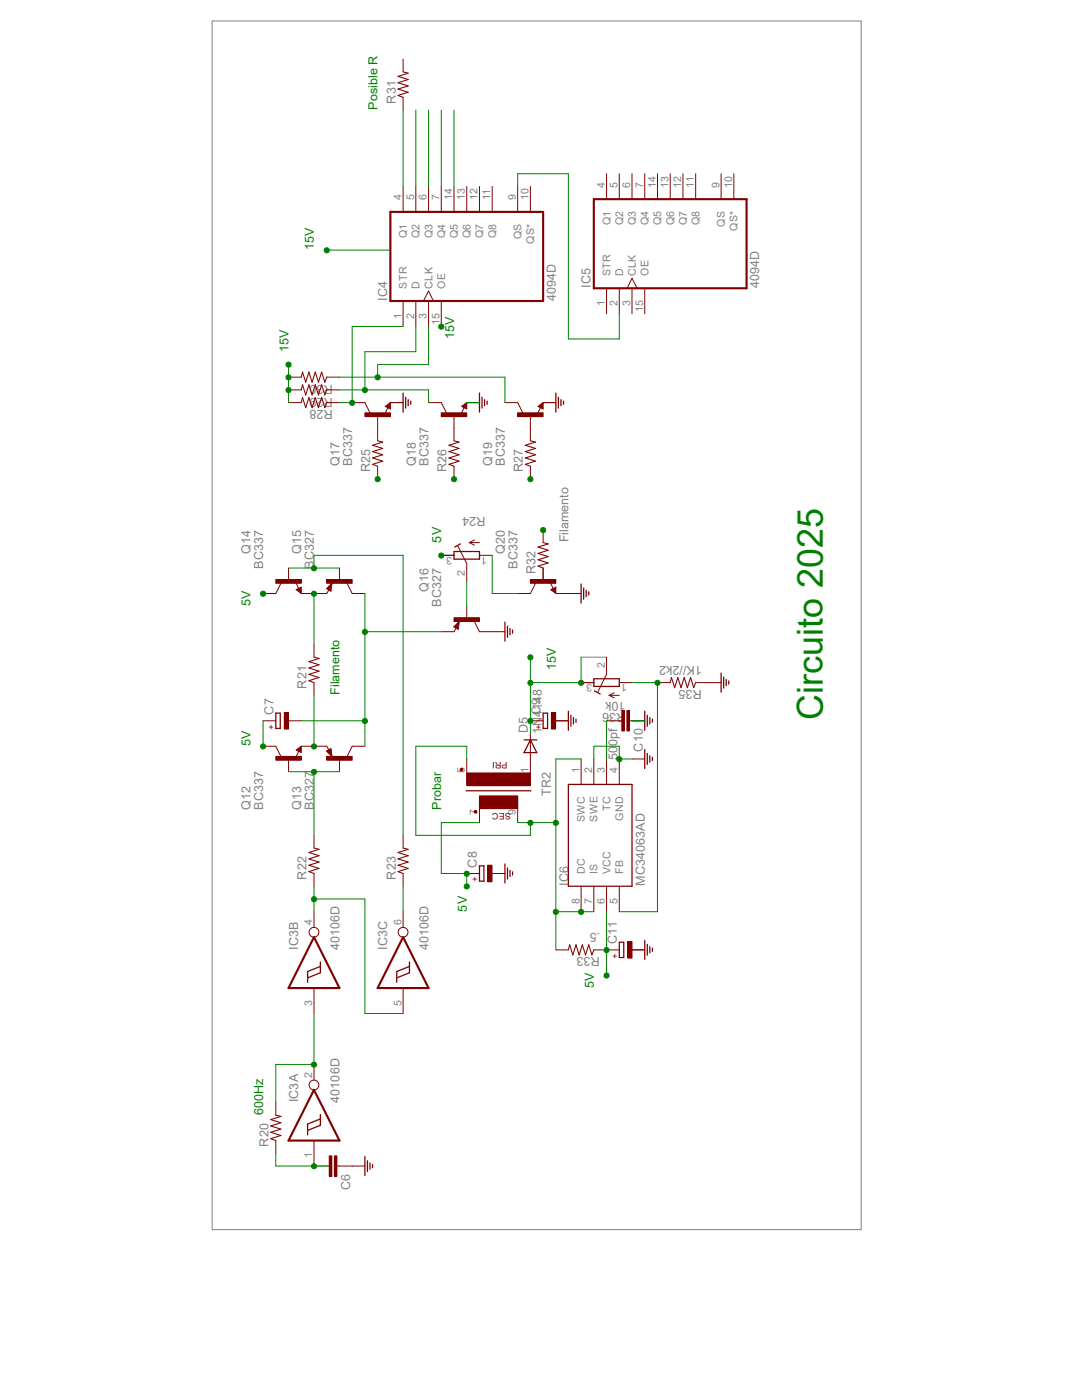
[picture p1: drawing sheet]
<svg xmlns="http://www.w3.org/2000/svg" width="216mm" height="279mm" viewBox="0 0 216 279" stroke-linecap="round" stroke-linejoin="round" font-family="sans-serif">
<path d="M42.3 4.2h129.5v241.2h-129.5zM116 131.1h5" fill="none" stroke="#808080" stroke-width=".2"/>
<path d="M62.7 187l5 10.2h-10.1zM80.4 187l5.1 10.2h-10.1zM62.7 217.5l5 10.1h-10.1z" fill="none" stroke="#800000" stroke-width=".42"/>
<path d="M63.9 192v2.1l-2.5 1.1M63.9 192.9l-2.5 1v2.1M81.7 192.9l-2.5 1v2.1M81.7 192v2.1l-2.5 1.1M63.9 223.3l-2.5 1v2.2M63.9 222.4v2.2l-2.5 1" fill="none" stroke="#800000" stroke-width=".25"/>
<g fill="none" stroke="#800000" stroke-width=".2">
<path d="M62.7 181.9v3.1M62.7 197.2v5.1M80.4 181.9v3.1M80.4 197.2v5.1M62.7 212.4v3.1M55 220v2.5M55 227.6v2.6M62.7 227.6v5.1M65.2 232.7h.5M67.2 232.7h.5"/>
<circle cx="62.6" cy="186.1" r=".98"/>
<circle cx="80.4" cy="186.1" r=".98"/>
<circle cx="62.6" cy="216.5" r=".98"/>
</g>
<path d="M55 222.5l1 .3-2 .6 2 .7-2 .6 2 .6-2 .7 2 .6-2 .6 1 .4" fill="none" stroke="#800000" stroke-width=".21"/>
<path d="M65.7 230.7h.5v4h-.5z" fill-rule="evenodd" fill="#800000"/>
<path d="M65.7 230.7h.5v4h-.5z" fill="none" stroke="#800000" stroke-width=".2"/>
<path d="M66.7 230.7h.5v4h-.5z" fill-rule="evenodd" fill="#800000"/>
<path d="M55 148.9l1 2.1M59.1 149.7l1-.8v1.3zM59.6 149.9l-.6 1.3M62.7 232.7h2.5M66.7 230.7h.5v4h-.5zM67.7 232.7h2.6" fill="none" stroke="#800000" stroke-width=".2"/>
<path d="M59.6 149.7l.3-.1v.3l-.5-.2 .6-.5v.7" fill="none" stroke="#800000" stroke-width=".25"/>
<path d="M55 151h5.1v.7h-5.1z" fill-rule="evenodd" fill="#800000"/>
<path d="M52.5 148.9h2.5M55 151h5.1v.7h-5.1zM57.6 151.5v2.5M60.1 148.9h2.6M65.2 149.9l.8-.5 .3 1.6zM65.2 148.9l.4 .7M70.3 148.9l-1 2.1" fill="none" stroke="#800000" stroke-width=".2"/>
<path d="M66 149.6l-.7 .3 .8 .8-.1-1-.4 .2 .2 .4v-.4" fill="none" stroke="#800000" stroke-width=".25"/>
<path d="M65.2 151h5.1v.7h-5.1z" fill-rule="evenodd" fill="#800000"/>
<path d="M56 116.4l-1 2M59 116.2l.6 1.3M59.1 117.7l1-.5v1.2zM62.7 148.9h2.5M65.2 151h5.1v.7h-5.1zM67.7 151.5v2.5M70.3 148.9h2.5M70.3 232.7h2.5" fill="none" stroke="#800000" stroke-width=".2"/>
<path d="M60 117.4v.8l-.6-.5 .5-.3v.4l-.3-.1M72.8 230.8v3.8M73.3 231.6v2.2M73.8 232.1v1.2M74.3 232.4v.6" fill="none" stroke="#800000" stroke-width=".25"/>
<path d="M55 115.7h5.1v.7h-5.1z" fill-rule="evenodd" fill="#800000"/>
<path d="M52.5 118.4h2.5M55 115.7h5.1v.7h-5.1zM57.6 113.4v2.5M60.1 118.4h2.6M65.2 117.5l1.1-1.1-.3 1.6zM65.6 117.7l-.4 .7M69.3 116.4l1 2" fill="none" stroke="#800000" stroke-width=".2"/>
<path d="M65.8 117.4v-.3l-.2 .3 .4 .3 .1-1-.8 .7 .7 .4" fill="none" stroke="#800000" stroke-width=".25"/>
<path d="M65.2 115.7h5.1v.7h-5.1z" fill-rule="evenodd" fill="#800000"/>
<path d="M62.7 118.4h2.5M65.2 115.7h5.1v.7h-5.1zM67.7 113.4v2.5M70.3 118.4h2.5M62.7 128.6v2.5M62.7 136.2v2.6" fill="none" stroke="#800000" stroke-width=".2"/>
<path d="M62.7 131.1l1 .3-2.1 .6 2.1 .7-2.1 .6 2.1 .6-2.1 .7 2.1 .6-2.1 .6 1.1 .4" fill="none" stroke="#800000" stroke-width=".21"/>
<path d="M55 142.3h.9v3.1h-.9z" fill="none" stroke="#800000" stroke-width=".25"/>
<path d="M56.7 142.2h.9v3.3h-.9z" fill-rule="evenodd" fill="#800000"/>
<path d="M90.6 125.1l1.1-1.1-.3 1.6zM91 125.3l-.4 .8M94.7 124l1 2.1M52.5 143.8h2.5M56.7 142.2h.9v3.3h-.9zM57.6 143.8h2.5M62.7 166.7v2.5M62.7 174.3v2.6M80.4 166.7v2.5M80.4 174.3v2.6" fill="none" stroke="#800000" stroke-width=".2"/>
<path d="M62.7 169.2l1 .3-2.1 .6 2.1 .7-2.1 .6 2.1 .6-2.1 .7 2.1 .6-2.1 .6 1.1 .4M80.4 169.2l1 .3-2 .6 2 .7-2 .6 2 .6-2 .7 2 .6-2 .6 1 .4" fill="none" stroke="#800000" stroke-width=".21"/>
<path d="M91.2 125.1v-.4l-.2 .4 .4 .2 .1-1-.8 .8 .7 .3" fill="none" stroke="#800000" stroke-width=".25"/>
<path d="M90.6 123.3h5.1v.7h-5.1z" fill-rule="evenodd" fill="#800000"/>
<path d="M88.1 110.8h2.5M91.4 109l1.7 3.5v3.4M93.6 108.3h2.1M93.6 108.3l1.1 .5M94.7 107.8l-1.1 .5M95.7 110.8h2.5M88.1 126.1h2.5M90.6 123.3h5.1v.7h-5.1zM93.1 121v2.5M95.7 126.1h2.5" fill="none" stroke="#800000" stroke-width=".2"/>
<path d="M90.6 110.1h5.1v1.5h-5.1zM91.9 108.5l-1.2 .7M93 157.8h13" fill="none" stroke="#800000" stroke-width=".25"/>
<circle cx="92.1" cy="153.6" r=".29" fill="#800000"/>
<circle cx="92.1" cy="153.6" r=".29" fill="none" stroke="#800000" stroke-width=".2"/>
<path d="M94.7 161.8h.4v.4h-.4z" fill-rule="evenodd" fill="#800000"/>
<path d="M94.7 161.8h.4v.4h-.4z" fill="none" stroke="#800000" stroke-width=".2"/>
<path d="M93.1 154.3h12.7v2.5h-12.7z" fill-rule="evenodd" fill="#800000"/>
<path d="M93.1 154.3h12.7v2.5h-12.7z" fill="none" stroke="#800000" stroke-width=".2"/>
<path d="M95.7 158.8h7.6v2.6h-7.6z" fill-rule="evenodd" fill="#800000"/>
<path d="M93.1 151.5v5M95.7 158.8h7.6v2.6h-7.6zM95.7 159.1v5.1M103.3 159.1v5.1M105.8 151.5v5" fill="none" stroke="#800000" stroke-width=".2"/>
<path d="M95.7 172.8h.9v3.1h-.9z" fill="none" stroke="#800000" stroke-width=".25"/>
<path d="M97.3 172.7h.9v3.3h-.9z" fill-rule="evenodd" fill="#800000"/>
<g fill="none" stroke="#800000" stroke-width=".2">
<path d="M80.4 37.2v5.1M83 37.2v5.1M85.5 37.2v5.1M88.1 37.2v5.1M90.6 37.2v5.1M93.1 37.2v5.1M95.7 37.2v5.1M98.2 37.2v5.1M103.3 37.2v5.1M105.8 37.2v5.1M80.4 60.1v5.1M83 60.1v5.1"/>
<path d="M84.5 60.1l1-2 1 2M85.5 60.1v5.1M88.1 60.1v5.1M72.8 80.3l1 2.1M76.9 81.1l1-.8v1.3zM77.4 81.4l-.6 1.2M93.1 174.3h2.6M97.3 172.7h.9v3.3h-.9zM98.2 174.3h2.6"/>
</g>
<path d="M77.4 81.1l.2-.1v.4l-.5-.3 .7-.5v.8M100.8 172.4v3.8M101.3 173.2v2.2M101.8 173.7v1.2M102.3 174v.6" fill="none" stroke="#800000" stroke-width=".25"/>
<path d="M77.9 42.3h30.5v17.8h-30.5z" fill="none" stroke="#800000" stroke-width=".42"/>
<path d="M72.8 82.4h5.1v.7h-5.1z" fill-rule="evenodd" fill="#800000"/>
<path d="M70.3 80.3h2.5M72.8 82.4h5.1v.7h-5.1zM75.4 82.9v2.5M77.9 80.3h2.5M88.1 80.3l1 2.1M92.1 81.1l1-.8v1.3zM92.6 81.4l-.6 1.2" fill="none" stroke="#800000" stroke-width=".2"/>
<path d="M92.6 81.1l.3-.1v.4l-.5-.3 .6-.5v.8" fill="none" stroke="#800000" stroke-width=".25"/>
<path d="M88.1 82.4h5v.7h-5z" fill-rule="evenodd" fill="#800000"/>
<path d="M85.5 80.3h2.6M88.1 82.4h5v.7h-5zM90.6 82.9v2.5M93.1 80.3h2.6M103.3 80.3l1 2.1M107.4 81.1l1-.8v1.3zM107.9 81.4l-.7 1.2" fill="none" stroke="#800000" stroke-width=".2"/>
<path d="M107.9 81.1l.2-.1v.4l-.5-.3 .6-.5v.8" fill="none" stroke="#800000" stroke-width=".25"/>
<path d="M103.3 82.4h5.1v.7h-5.1z" fill-rule="evenodd" fill="#800000"/>
<g fill="none" stroke="#800000" stroke-width=".2">
<path d="M80.4 11.8v2.6M80.4 19.4v2.6M121 34.7v5.1M123.6 34.7v5.1M126.1 34.7v5.1M128.7 34.7v5.1M131.2 34.7v5.1M133.7 34.7v5.1M136.3 34.7v5.1M138.8 34.7v5.1M143.9 34.7v5.1M146.4 34.7v5.1"/>
<path d="M121 57.5v5.1M123.6 57.5v5.1M125.1 57.5l1-2 1 2M126.1 57.5v5.1M128.7 57.5v5.1M57.6 77.8h2.5M57.6 75.3h2.5M65.2 77.8h2.5M65.2 75.3h2.5M57.6 80.3h2.5M65.2 80.3h2.5M75.4 85.4v2.6"/>
<path d="M75.4 93v2.6M77.9 80.3h2.5M90.6 85.4v2.6M90.6 93v2.6M93.1 80.3h2.6M100.8 80.3h2.5M103.3 82.4h5.1v.7h-5.1zM105.8 82.9v5.1M105.8 93v2.6M108.4 80.3h2.5M106.8 116.4l-1 2M109.8 116.2l.6 1.3"/>
<path d="M109.9 117.7l1-.5v1.2z"/>
</g>
<path d="M80.4 14.4l1 .2-2 .6 2 .7-2 .6 2 .6-2 .7 2 .6-2 .6 1 .4M60.1 77.8l.3-1 .6 2 .6-2 .7 2 .6-2 .6 2 .7-2 .6 2 .4-1M60.1 75.3l.3-1 .6 2 .6-2 .7 2 .6-2 .6 2 .7-2 .6 2 .4-1M60.1 80.3l.3-1 .6 2.1 .6-2.1 .7 2.1 .6-2.1 .6 2.1 .7-2.1 .6 2.1 .4-1.1M75.4 88l1 .2-2.1 .7 2.1 .6-2.1 .6 2.1 .7-2.1 .6 2.1 .6-2.1 .7 1.1 .3M90.6 88l1 .2-2 .7 2 .6-2 .6 2 .7-2 .6 2 .6-2 .7 1 .3M105.8 88l1 .2-2 .7 2 .6-2 .6 2 .7-2 .6 2 .6-2 .7 1 .3" fill="none" stroke="#800000" stroke-width=".21"/>
<g fill="none" stroke="#800000" stroke-width=".25">
<path d="M80.4 78.4v3.9M80.9 79.3v2.1M81.4 79.8v1.2M95.7 78.4v3.9M96.2 79.3v2.1M96.7 79.8v1.2M110.9 78.4v3.9M111.4 79.3v2.1M111.9 79.8v1.2M82 80.1v.6M97.2 80.1v.6M112.4 80.1v.6"/>
<path d="M110.8 117.4v.8l-.6-.5 .5-.3v.4l-.3-.1"/>
</g>
<path d="M118.5 39.8h30.5v17.7h-30.5z" fill="none" stroke="#800000" stroke-width=".42"/>
<path d="M105.8 115.7h5.1v.7h-5.1z" fill-rule="evenodd" fill="#800000"/>
<g fill="none" stroke="#800000" stroke-width=".2">
<path d="M103.3 118.4h2.5M105.8 115.7h5.1v.7h-5.1zM108.4 105.7v2.6M108.4 113.4v2.5M110.9 118.4h5.1M98.2 126.1h2.6M105.8 146.4v5.1M116 151.5v5M118.5 151.5v5M121 151.5v5M123.6 151.5v5M116 176.9v5"/>
<path d="M118.5 176.9v5M121 176.9v5M123.6 176.9v5M110.9 189.6h2.5M118.5 189.6h2.5"/>
</g>
<path d="M116 116.5v3.9M116.5 117.3v2.2M117 117.8v1.3M117.5 118.1v.6M100.8 124.2v3.8M101.3 125v2.2M101.8 125.4v1.3M102.3 125.7v.7M104.6 147.7h2.5M105.8 147.7l1.3 2.5h-2.5zM108.4 142.3h.9v3.1h-.9zM113.4 156.5h12.7v20.4h-12.7z" fill="none" stroke="#800000" stroke-width=".25"/>
<path d="M108.4 108.3l1 .2-2 .7 2 .6-2 .6 2 .7-2 .6 2 .7-2 .6 1 .4M113.4 189.6l.3-1 .6 2 .6-2 .7 2 .6-2 .6 2 .7-2 .6 2 .4-1" fill="none" stroke="#800000" stroke-width=".21"/>
<path d="M110 142.2h.9v3.3h-.9z" fill-rule="evenodd" fill="#800000"/>
<path d="M105.8 143.8h2.6M110 142.2h.9v3.3h-.9zM110.9 143.8h2.5M123.6 143.8h.5M125.6 143.8h.5M126.1 189.6h2.6" fill="none" stroke="#800000" stroke-width=".2"/>
<path d="M128.7 187.7v3.8M129.2 188.5v2.1M129.7 188.9v1.3M130.2 189.2v.7" fill="none" stroke="#800000" stroke-width=".25"/>
<path d="M124.1 141.8h.5v4.1h-.5z" fill-rule="evenodd" fill="#800000"/>
<path d="M124.1 141.8h.5v4.1h-.5z" fill="none" stroke="#800000" stroke-width=".2"/>
<path d="M125.1 141.8h.5v4.1h-.5z" fill-rule="evenodd" fill="#800000"/>
<path d="M121 143.8h2.6M125.1 141.8h.5v4.1h-.5zM126.1 143.8h2.6M126.1 151.5h2.6" fill="none" stroke="#800000" stroke-width=".2"/>
<path d="M128.7 141.9v3.9M128.7 149.6v3.8M129.2 142.7v2.2M129.2 150.4v2.2M129.7 143.2v1.3M129.7 150.8v1.3M130.2 143.5v.6M130.2 151.1v.7M123.6 188h.9v3.1h-.9z" fill="none" stroke="#800000" stroke-width=".25"/>
<path d="M125.3 187.9h.8v3.3h-.8z" fill-rule="evenodd" fill="#800000"/>
<path d="M116 136.2h2.5M121 131.1v3.5l-1.7 3.5M121.5 138.8h2.1M121.5 138.8l1.1 .5M122.6 138.3l-1.1 .5M123.6 136.2h2.5M131.2 136.2h2.5M138.8 136.2h5.1M110.9 143.8h2.5M121 189.6h2.6M125.3 187.9h.8v3.3h-.8zM126.1 189.6h2.6" fill="none" stroke="#800000" stroke-width=".2"/>
<path d="M118.5 135.5h5.1v1.5h-5.1zM118.6 137.9l1.2 .6M143.9 134.3v3.8M144.4 135.1v2.2M144.9 135.6v1.3M145.4 135.9v.6M113.4 141.9v3.9M113.9 142.7v2.2M114.4 143.2v1.3M114.9 143.5v.6" fill="none" stroke="#800000" stroke-width=".25"/>
<path d="M133.7 136.2l.3-1 .6 2 .7-2 .6 2 .6-2 .7 2 .6-2 .6 2 .4-1" fill="none" stroke="#800000" stroke-width=".21"/>
<path d="M93.1 80.3h2.6M118.5 151.5v-2.6h5.1v2.6h2.5M126.1 143.8h2.6" fill="none" stroke="#008000" stroke-width=".2"/>
<circle cx="123.6" cy="151.5" r=".51" fill="#008000"/>
<circle cx="123.6" cy="151.5" r=".51" fill="none" stroke="#008000" stroke-width=".2"/>
<circle cx="52.5" cy="149" r=".51" fill="#008000"/>
<g fill="none" stroke="#008000" stroke-width=".2">
<path d="M52.5 143.8v5.1"/>
<circle cx="52.5" cy="149" r=".51"/>
</g>
<circle cx="52.5" cy="118.5" r=".51" fill="#008000"/>
<g fill="none" stroke="#008000" stroke-width=".2">
<path d="M62.7 118.4v10.2"/>
<circle cx="52.5" cy="118.5" r=".51"/>
</g>
<circle cx="62.6" cy="118.5" r=".51" fill="#008000"/>
<g fill="none" stroke="#008000" stroke-width=".2">
<path d="M62.7 138.8v10.1"/>
<circle cx="62.6" cy="118.5" r=".51"/>
</g>
<circle cx="62.6" cy="149" r=".51" fill="#008000"/>
<g fill="none" stroke="#008000" stroke-width=".2">
<path d="M72.8 118.4v30.5M60.1 143.8h12.7"/>
<circle cx="62.6" cy="149" r=".51"/>
</g>
<circle cx="72.8" cy="143.9" r=".51" fill="#008000"/>
<g fill="none" stroke="#008000" stroke-width=".2">
<path d="M72.8 126.1h15.3"/>
<circle cx="72.8" cy="143.9" r=".51"/>
</g>
<circle cx="72.8" cy="126.1" r=".51" fill="#008000"/>
<g fill="none" stroke="#008000" stroke-width=".2">
<path d="M57.6 154h10.1M62.7 154v12.7"/>
<circle cx="72.8" cy="126.1" r=".51"/>
</g>
<circle cx="62.6" cy="154.1" r=".51" fill="#008000"/>
<g fill="none" stroke="#008000" stroke-width=".2">
<path d="M57.6 113.4h10.1M62.7 113.4v-2.6h17.7v55.9"/>
<circle cx="62.6" cy="154.1" r=".51"/>
</g>
<circle cx="62.6" cy="113.4" r=".51" fill="#008000"/>
<g fill="none" stroke="#008000" stroke-width=".2">
<path d="M62.7 176.9v5M62.7 179.4h10.1v22.9h7.6"/>
<circle cx="62.6" cy="113.4" r=".51"/>
</g>
<circle cx="62.6" cy="179.5" r=".51" fill="#008000"/>
<g fill="none" stroke="#008000" stroke-width=".2">
<path d="M80.4 176.9v5M62.7 202.3v10.1h-7.7v7.6"/>
<circle cx="62.6" cy="179.5" r=".51"/>
</g>
<circle cx="62.6" cy="212.5" r=".51" fill="#008000"/>
<g fill="none" stroke="#008000" stroke-width=".2">
<path d="M55 230.2v2.5h7.7"/>
<circle cx="62.6" cy="212.5" r=".51"/>
</g>
<circle cx="62.6" cy="232.7" r=".51" fill="#008000"/>
<g fill="none" stroke="#008000" stroke-width=".2">
<path d="M93.1 115.9v5.1M62.7 232.7h2.5"/>
<circle cx="62.6" cy="232.7" r=".51"/>
</g>
<circle cx="88" cy="110.9" r=".51" fill="#008000"/>
<circle cx="88" cy="110.9" r=".51" fill="none" stroke="#008000" stroke-width=".2"/>
<circle cx="93.1" cy="176.9" r=".51" fill="#008000"/>
<circle cx="93.1" cy="176.9" r=".51" fill="none" stroke="#008000" stroke-width=".2"/>
<circle cx="93.1" cy="174.4" r=".51" fill="#008000"/>
<g fill="none" stroke="#008000" stroke-width=".2">
<path d="M65.2 49.9h12.7M95.7 164.2h-7.6v10.1h5v2.6"/>
<circle cx="93.1" cy="174.4" r=".51"/>
</g>
<circle cx="65.2" cy="50" r=".51" fill="#008000"/>
<g fill="none" stroke="#008000" stroke-width=".2">
<path d="M80.4 65.2h-10.1v15.1h-2.6"/>
<circle cx="65.2" cy="50" r=".51"/>
</g>
<circle cx="70.3" cy="80.4" r=".51" fill="#008000"/>
<g fill="none" stroke="#008000" stroke-width=".2">
<path d="M67.7 77.8h17.8v2.5M83 65.2v5h-10.2v7.6"/>
<circle cx="70.3" cy="80.4" r=".51"/>
</g>
<circle cx="72.8" cy="77.9" r=".51" fill="#008000"/>
<g fill="none" stroke="#008000" stroke-width=".2">
<path d="M67.7 75.3h33.1v5M85.5 65.2v7.5h-10.1v2.6"/>
<circle cx="72.8" cy="77.9" r=".51"/>
</g>
<circle cx="75.3" cy="75.3" r=".51" fill="#008000"/>
<g fill="none" stroke="#008000" stroke-width=".2">
<path d="M57.6 77.8v2.5"/>
<circle cx="75.3" cy="75.3" r=".51"/>
</g>
<circle cx="57.6" cy="72.8" r=".51" fill="#008000"/>
<circle cx="57.6" cy="72.8" r=".51" fill="none" stroke="#008000" stroke-width=".2"/>
<circle cx="57.6" cy="77.9" r=".51" fill="#008000"/>
<g fill="none" stroke="#008000" stroke-width=".2">
<path d="M57.6 75.3v2.5"/>
<circle cx="57.6" cy="77.9" r=".51"/>
</g>
<circle cx="57.6" cy="75.3" r=".51" fill="#008000"/>
<g fill="none" stroke="#008000" stroke-width=".2">
<path d="M57.6 72.7v2.6"/>
<circle cx="57.6" cy="75.3" r=".51"/>
</g>
<circle cx="75.3" cy="95.6" r=".51" fill="#008000"/>
<circle cx="75.3" cy="95.6" r=".51" fill="none" stroke="#008000" stroke-width=".2"/>
<circle cx="90.6" cy="95.6" r=".51" fill="#008000"/>
<circle cx="90.6" cy="95.6" r=".51" fill="none" stroke="#008000" stroke-width=".2"/>
<circle cx="105.8" cy="95.6" r=".51" fill="#008000"/>
<circle cx="105.8" cy="95.6" r=".51" fill="none" stroke="#008000" stroke-width=".2"/>
<circle cx="88" cy="65.2" r=".51" fill="#008000"/>
<g fill="none" stroke="#008000" stroke-width=".2">
<path d="M80.4 22v15.2M83 22v15.2M85.5 22v15.2M88.1 22v15.2M90.6 22v15.2M103.3 37.2v-2.5h10.1v32.9h10.2v-5"/>
<circle cx="88" cy="65.2" r=".51"/>
</g>
<circle cx="108.4" cy="105.8" r=".51" fill="#008000"/>
<g fill="none" stroke="#008000" stroke-width=".2">
<path d="M98.2 110.8v7.6h5.1M116 151.5h-5.1v38.1M110.9 181.9h7.6"/>
<circle cx="108.4" cy="105.8" r=".51"/>
</g>
<circle cx="110.9" cy="182" r=".51" fill="#008000"/>
<circle cx="110.9" cy="182" r=".51" fill="none" stroke="#008000" stroke-width=".2"/>
<circle cx="115.9" cy="182" r=".51" fill="#008000"/>
<g fill="none" stroke="#008000" stroke-width=".2">
<path d="M103.3 164.2h2.5"/>
<circle cx="115.9" cy="182" r=".51"/>
</g>
<circle cx="110.9" cy="164.2" r=".51" fill="#008000"/>
<g fill="none" stroke="#008000" stroke-width=".2">
<path d="M93.1 151.5v-2.6h-10.1v17.8h22.8v-2.5h5.1"/>
<circle cx="110.9" cy="164.2" r=".51"/>
</g>
<circle cx="105.8" cy="164.2" r=".51" fill="#008000"/>
<g fill="none" stroke="#008000" stroke-width=".2">
<path d="M121 181.9v7.7"/>
<circle cx="105.8" cy="164.2" r=".51"/>
</g>
<circle cx="121" cy="194.7" r=".51" fill="#008000"/>
<circle cx="121" cy="194.7" r=".51" fill="none" stroke="#008000" stroke-width=".2"/>
<circle cx="121" cy="189.6" r=".51" fill="#008000"/>
<g fill="none" stroke="#008000" stroke-width=".2">
<path d="M105.8 143.8v2.6M121 189.6v5"/>
<circle cx="121" cy="189.6" r=".51"/>
</g>
<circle cx="105.8" cy="131.2" r=".51" fill="#008000"/>
<circle cx="105.8" cy="131.2" r=".51" fill="none" stroke="#008000" stroke-width=".2"/>
<circle cx="105.8" cy="143.9" r=".51" fill="#008000"/>
<g fill="none" stroke="#008000" stroke-width=".2">
<path d="M105.8 131.1v12.7M116 131.1v5.1h-10.2"/>
<circle cx="105.8" cy="143.9" r=".51"/>
</g>
<circle cx="115.9" cy="136.3" r=".51" fill="#008000"/>
<circle cx="115.9" cy="136.3" r=".51" fill="none" stroke="#008000" stroke-width=".2"/>
<circle cx="105.8" cy="136.3" r=".51" fill="#008000"/>
<g fill="none" stroke="#008000" stroke-width=".2">
<path d="M126.1 136.2h5.1v45.7h-7.6M121 143.8v7.7"/>
<circle cx="105.8" cy="136.3" r=".51"/>
</g>
<circle cx="131.2" cy="136.3" r=".51" fill="#008000"/>
<circle cx="131.2" cy="136.3" r=".51" fill="none" stroke="#008000" stroke-width=".2"/>
<text font-size="7.2" fill="#008000" x="164.2" y="143.7" transform="rotate(-90 164.2 143.7)">Circuito 2025</text>
<g font-size="2.5" fill="#008000">
<text x="75.4" y="21.9" transform="rotate(-90 75.4 21.9)">Posible R</text>
<text x="62.7" y="49.9" transform="rotate(-90 62.7 49.9)">15V</text>
<text x="57.6" y="70.2" transform="rotate(-90 57.6 70.2)">15V</text>
<text x="90.6" y="67.7" transform="rotate(-90 90.6 67.7)">15V</text>
<text x="88.1" y="108.3" transform="rotate(-90 88.1 108.3)">5V</text>
<text x="50" y="121" transform="rotate(-90 50 121)">5V</text>
<text x="110.9" y="133.7" transform="rotate(-90 110.9 133.7)">15V</text>
<text x="67.7" y="138.7" transform="rotate(-90 67.7 138.7)">Filamento</text>
<text x="50" y="148.9" transform="rotate(-90 50 148.9)">5V</text>
<text x="88.1" y="161.6" transform="rotate(-90 88.1 161.6)">Probar</text>
<text x="93.1" y="182" transform="rotate(-90 93.1 182)">5V</text>
<text x="118.5" y="197.2" transform="rotate(-90 118.5 197.2)">5V</text>
<text x="52.5" y="222.6" transform="rotate(-90 52.5 222.6)">600Hz</text>
</g>
<g font-size="2.5" fill="#808080">
<text x="79" y="20.7" transform="rotate(-90 79 20.7)">R31</text>
<text x="117.9" y="57.5" transform="rotate(-90 117.9 57.5)">IC5</text>
<text x="151.5" y="57.5" transform="rotate(-90 151.5 57.5)">4094D</text>
<text x="77.3" y="60" transform="rotate(-90 77.3 60)">IC4</text>
<text x="110.9" y="60.1" transform="rotate(-90 110.9 60.1)">4094D</text>
<text x="66.4" y="76.8" transform="rotate(-180 66.4 76.8)">R30</text>
<text x="66.4" y="81.9" transform="rotate(-180 66.4 81.9)">R28</text>
<text x="66.4" y="79.3" transform="rotate(-180 66.4 79.3)">R29</text>
<text x="67.7" y="93" transform="rotate(-90 67.7 93)">Q17</text>
<text x="70.3" y="93" transform="rotate(-90 70.3 93)">BC337</text>
<text x="73.9" y="94.3" transform="rotate(-90 73.9 94.3)">R25</text>
<text x="83" y="93" transform="rotate(-90 83 93)">Q18</text>
<text x="85.5" y="93" transform="rotate(-90 85.5 93)">BC337</text>
<text x="89.1" y="94.3" transform="rotate(-90 89.1 94.3)">R26</text>
<text x="98.2" y="93" transform="rotate(-90 98.2 93)">Q19</text>
<text x="100.8" y="93" transform="rotate(-90 100.8 93)">BC337</text>
<text x="104.3" y="94.3" transform="rotate(-90 104.3 94.3)">R27</text>
<text x="96.9" y="103.1" transform="rotate(-180 96.9 103.1)">R24</text>
<text x="50" y="110.5" transform="rotate(-90 50 110.5)">Q14</text>
<text x="52.5" y="113.5" transform="rotate(-90 52.5 113.5)">BC337</text>
<text x="60.1" y="110.5" transform="rotate(-90 60.1 110.5)">Q15</text>
<text x="62.7" y="113.5" transform="rotate(-90 62.7 113.5)">BC327</text>
<text x="100.8" y="110.5" transform="rotate(-90 100.8 110.5)">Q20</text>
<text x="103.3" y="113.5" transform="rotate(-90 103.3 113.5)">BC337</text>
<text x="113.5" y="108.2" transform="rotate(-90 113.5 108.2)">Filamento</text>
<text x="85.5" y="118.2" transform="rotate(-90 85.5 118.2)">Q16</text>
<text x="106.9" y="114.6" transform="rotate(-90 106.9 114.6)">R32</text>
<text x="88.1" y="121.2" transform="rotate(-90 88.1 121.2)">BC327</text>
<text x="61.2" y="137.5" transform="rotate(-90 61.2 137.5)">R21</text>
<text x="140" y="137.7" transform="rotate(-180 140 137.7)">R35</text>
<text x="140.1" y="132.9" transform="rotate(-180 140.1 132.9)">1K//2k2</text>
<text x="54.6" y="142.7" transform="rotate(-90 54.6 142.7)">C7</text>
<text x="107.9" y="142.7" transform="rotate(-90 107.9 142.7)">C9</text>
<text x="124.8" y="142.2" transform="rotate(-180 124.8 142.2)">R36</text>
<text x="124.8" y="140" transform="rotate(-180 124.8 140)">10k</text>
<text x="105.3" y="146.3" transform="rotate(-90 105.3 146.3)">D5</text>
<text x="108.1" y="146.4" transform="rotate(-90 108.1 146.4)">1N4148</text>
<text x="123.2" y="151.7" transform="rotate(-90 123.2 151.7)">500pf</text>
<text x="128.3" y="150" transform="rotate(-90 128.3 150)">C10</text>
<text x="50" y="161.6" transform="rotate(-90 50 161.6)">Q12</text>
<text x="52.5" y="161.6" transform="rotate(-90 52.5 161.6)">BC337</text>
<text x="60.1" y="161.6" transform="rotate(-90 60.1 161.6)">Q13</text>
<text x="62.7" y="161.6" transform="rotate(-90 62.7 161.6)">BC327</text>
<text x="109.9" y="158.9" transform="rotate(-90 109.9 158.9)">TR2</text>
<text x="95.2" y="173.1" transform="rotate(-90 95.2 173.1)">C8</text>
<text x="61.2" y="175.6" transform="rotate(-90 61.2 175.6)">R22</text>
<text x="79" y="175.6" transform="rotate(-90 79 175.6)">R23</text>
<text x="113.5" y="176.8" transform="rotate(-90 113.5 176.8)">IC6</text>
<text x="128.7" y="176.8" transform="rotate(-90 128.7 176.8)">MC34063AD</text>
<text x="59.5" y="189.5" transform="rotate(-90 59.5 189.5)">IC3B</text>
<text x="67.7" y="189.6" transform="rotate(-90 67.7 189.6)">40106D</text>
<text x="77.3" y="189.5" transform="rotate(-90 77.3 189.5)">IC3C</text>
<text x="85.5" y="189.6" transform="rotate(-90 85.5 189.6)">40106D</text>
<text x="119.7" y="191.1" transform="rotate(-180 119.7 191.1)">R33</text>
<text x="119.8" y="186.3" transform="rotate(-180 119.8 186.3)">.5</text>
<text x="123.1" y="188.4" transform="rotate(-90 123.1 188.4)">C11</text>
<text x="59.5" y="220" transform="rotate(-90 59.5 220)">IC3A</text>
<text x="67.7" y="220.1" transform="rotate(-90 67.7 220.1)">40106D</text>
<text x="53.6" y="228.9" transform="rotate(-90 53.6 228.9)">R20</text>
<text x="69.9" y="237.5" transform="rotate(-90 69.9 237.5)">C6</text>
</g>
<g font-size="2.1" fill="#808080">
<text x="80.1" y="40" transform="rotate(-90 80.1 40)">4</text>
<text x="82.6" y="40" transform="rotate(-90 82.6 40)">5</text>
<text x="85.1" y="40" transform="rotate(-90 85.1 40)">6</text>
<text x="87.7" y="40" transform="rotate(-90 87.7 40)">7</text>
<text x="90.2" y="40" transform="rotate(-90 90.2 40)">14</text>
<text x="92.8" y="40" transform="rotate(-90 92.8 40)">13</text>
<text x="95.3" y="40" transform="rotate(-90 95.3 40)">12</text>
<text x="97.8" y="40" transform="rotate(-90 97.8 40)">11</text>
<text x="102.9" y="40" transform="rotate(-90 102.9 40)">9</text>
<text x="105.5" y="40" transform="rotate(-90 105.5 40)">10</text>
<text x="120.7" y="37.4" transform="rotate(-90 120.7 37.4)">4</text>
<text x="123.2" y="37.4" transform="rotate(-90 123.2 37.4)">5</text>
<text x="125.8" y="37.4" transform="rotate(-90 125.8 37.4)">6</text>
<text x="128.3" y="37.4" transform="rotate(-90 128.3 37.4)">7</text>
<text x="130.9" y="37.4" transform="rotate(-90 130.9 37.4)">14</text>
<text x="133.4" y="37.4" transform="rotate(-90 133.4 37.4)">13</text>
<text x="135.9" y="37.4" transform="rotate(-90 135.9 37.4)">12</text>
<text x="138.5" y="37.4" transform="rotate(-90 138.5 37.4)">11</text>
<text x="143.6" y="37.4" transform="rotate(-90 143.6 37.4)">9</text>
<text x="146.1" y="37.4" transform="rotate(-90 146.1 37.4)">10</text>
<text x="81.2" y="47.5" transform="rotate(-90 81.2 47.5)">Q1</text>
<text x="83.7" y="47.5" transform="rotate(-90 83.7 47.5)">Q2</text>
<text x="86.3" y="47.5" transform="rotate(-90 86.3 47.5)">Q3</text>
<text x="88.8" y="47.5" transform="rotate(-90 88.8 47.5)">Q4</text>
<text x="91.4" y="47.5" transform="rotate(-90 91.4 47.5)">Q5</text>
<text x="93.9" y="47.5" transform="rotate(-90 93.9 47.5)">Q6</text>
<text x="96.4" y="47.5" transform="rotate(-90 96.4 47.5)">Q7</text>
<text x="99" y="47.5" transform="rotate(-90 99 47.5)">Q8</text>
<text x="104.1" y="47.8" transform="rotate(-90 104.1 47.8)">QS</text>
<text x="121.8" y="45" transform="rotate(-90 121.8 45)">Q1</text>
<text x="124.3" y="45" transform="rotate(-90 124.3 45)">Q2</text>
<text x="126.9" y="45" transform="rotate(-90 126.9 45)">Q3</text>
<text x="129.4" y="45" transform="rotate(-90 129.4 45)">Q4</text>
<text x="132" y="45" transform="rotate(-90 132 45)">Q5</text>
<text x="134.5" y="45" transform="rotate(-90 134.5 45)">Q6</text>
<text x="137" y="45" transform="rotate(-90 137 45)">Q7</text>
<text x="139.6" y="45" transform="rotate(-90 139.6 45)">Q8</text>
<text x="144.7" y="45.3" transform="rotate(-90 144.7 45.3)">QS</text>
<text x="147.2" y="46.1" transform="rotate(-90 147.2 46.1)">QS*</text>
<text x="106.6" y="48.6" transform="rotate(-90 106.6 48.6)">QS*</text>
<text x="81.2" y="57.7" transform="rotate(-90 81.2 57.7)">STR</text>
<text x="83.7" y="57.7" transform="rotate(-90 83.7 57.7)">D</text>
<text x="86.3" y="57.7" transform="rotate(-90 86.3 57.7)">CLK</text>
<text x="88.8" y="57.7" transform="rotate(-90 88.8 57.7)">OE</text>
<text x="121.8" y="55.1" transform="rotate(-90 121.8 55.1)">STR</text>
<text x="124.3" y="55.1" transform="rotate(-90 124.3 55.1)">D</text>
<text x="126.9" y="55.1" transform="rotate(-90 126.9 55.1)">CLK</text>
<text x="129.4" y="55.1" transform="rotate(-90 129.4 55.1)">OE</text>
<text x="80.1" y="63.6" transform="rotate(-90 80.1 63.6)">1</text>
<text x="82.6" y="63.6" transform="rotate(-90 82.6 63.6)">2</text>
<text x="85.1" y="63.6" transform="rotate(-90 85.1 63.6)">3</text>
<text x="87.7" y="64.8" transform="rotate(-90 87.7 64.8)">15</text>
<text x="120.7" y="61" transform="rotate(-90 120.7 61)">1</text>
<text x="123.2" y="61" transform="rotate(-90 123.2 61)">2</text>
<text x="125.8" y="61" transform="rotate(-90 125.8 61)">3</text>
<text x="128.3" y="62.2" transform="rotate(-90 128.3 62.2)">15</text>
<text x="90.2" y="111.2" transform="rotate(-180 90.2 111.2)">3</text>
<text x="97.2" y="111.2" transform="rotate(-180 97.2 111.2)">1</text>
<text x="92.8" y="114.9" transform="rotate(-90 92.8 114.9)">2</text>
<text x="118.2" y="136.6" transform="rotate(-180 118.2 136.6)">3</text>
<text x="120.7" y="133.4" transform="rotate(-90 120.7 133.4)">2</text>
<text x="125.1" y="136.6" transform="rotate(-180 125.1 136.6)">1</text>
<text x="92.8" y="154.2" transform="rotate(-90 92.8 154.2)">5</text>
<text x="105.5" y="154.2" transform="rotate(-90 105.5 154.2)">1</text>
<text x="115.6" y="154.2" transform="rotate(-90 115.6 154.2)">1</text>
<text x="118.2" y="154.2" transform="rotate(-90 118.2 154.2)">2</text>
<text x="120.7" y="154.2" transform="rotate(-90 120.7 154.2)">3</text>
<text x="123.2" y="154.2" transform="rotate(-90 123.2 154.2)">4</text>
<text x="121.8" y="161.8" transform="rotate(-90 121.8 161.8)">TC</text>
<text x="95.3" y="162.6" transform="rotate(-90 95.3 162.6)">7</text>
<text x="102.9" y="162.6" transform="rotate(-90 102.9 162.6)">9</text>
<text x="116.7" y="164.1" transform="rotate(-90 116.7 164.1)">SWC</text>
<text x="119.3" y="164" transform="rotate(-90 119.3 164)">SWE</text>
<text x="124.3" y="163.8" transform="rotate(-90 124.3 163.8)">GND</text>
<text x="116.7" y="174.5" transform="rotate(-90 116.7 174.5)">DC</text>
<text x="119.3" y="174.5" transform="rotate(-90 119.3 174.5)">IS</text>
<text x="121.8" y="174.5" transform="rotate(-90 121.8 174.5)">VCC</text>
<text x="124.3" y="174.5" transform="rotate(-90 124.3 174.5)">FB</text>
<text x="62.3" y="184.7" transform="rotate(-90 62.3 184.7)">4</text>
<text x="80.1" y="184.7" transform="rotate(-90 80.1 184.7)">6</text>
<text x="115.6" y="180.4" transform="rotate(-90 115.6 180.4)">8</text>
<text x="118.2" y="180.4" transform="rotate(-90 118.2 180.4)">7</text>
<text x="120.7" y="180.4" transform="rotate(-90 120.7 180.4)">6</text>
<text x="123.2" y="180.4" transform="rotate(-90 123.2 180.4)">5</text>
<text x="62.3" y="200.7" transform="rotate(-90 62.3 200.7)">3</text>
<text x="80.1" y="200.7" transform="rotate(-90 80.1 200.7)">5</text>
<text x="62.3" y="215.1" transform="rotate(-90 62.3 215.1)">2</text>
<text x="62.3" y="231.2" transform="rotate(-90 62.3 231.2)">1</text>
</g>
<g font-size="1.8" fill="#800000">
<text x="54.7" y="144.4" transform="rotate(-180 54.7 144.4)">+</text>
<text x="108" y="144.4" transform="rotate(-180 108 144.4)">+</text>
<text x="101.3" y="152.1" transform="rotate(-180 101.3 152.1)">PRI</text>
<text x="101.9" y="162.3" transform="rotate(-180 101.9 162.3)">SEC</text>
<text x="95.3" y="174.9" transform="rotate(-180 95.3 174.9)">+</text>
<text x="123.2" y="190.2" transform="rotate(-180 123.2 190.2)">+</text>
</g>
</svg>
